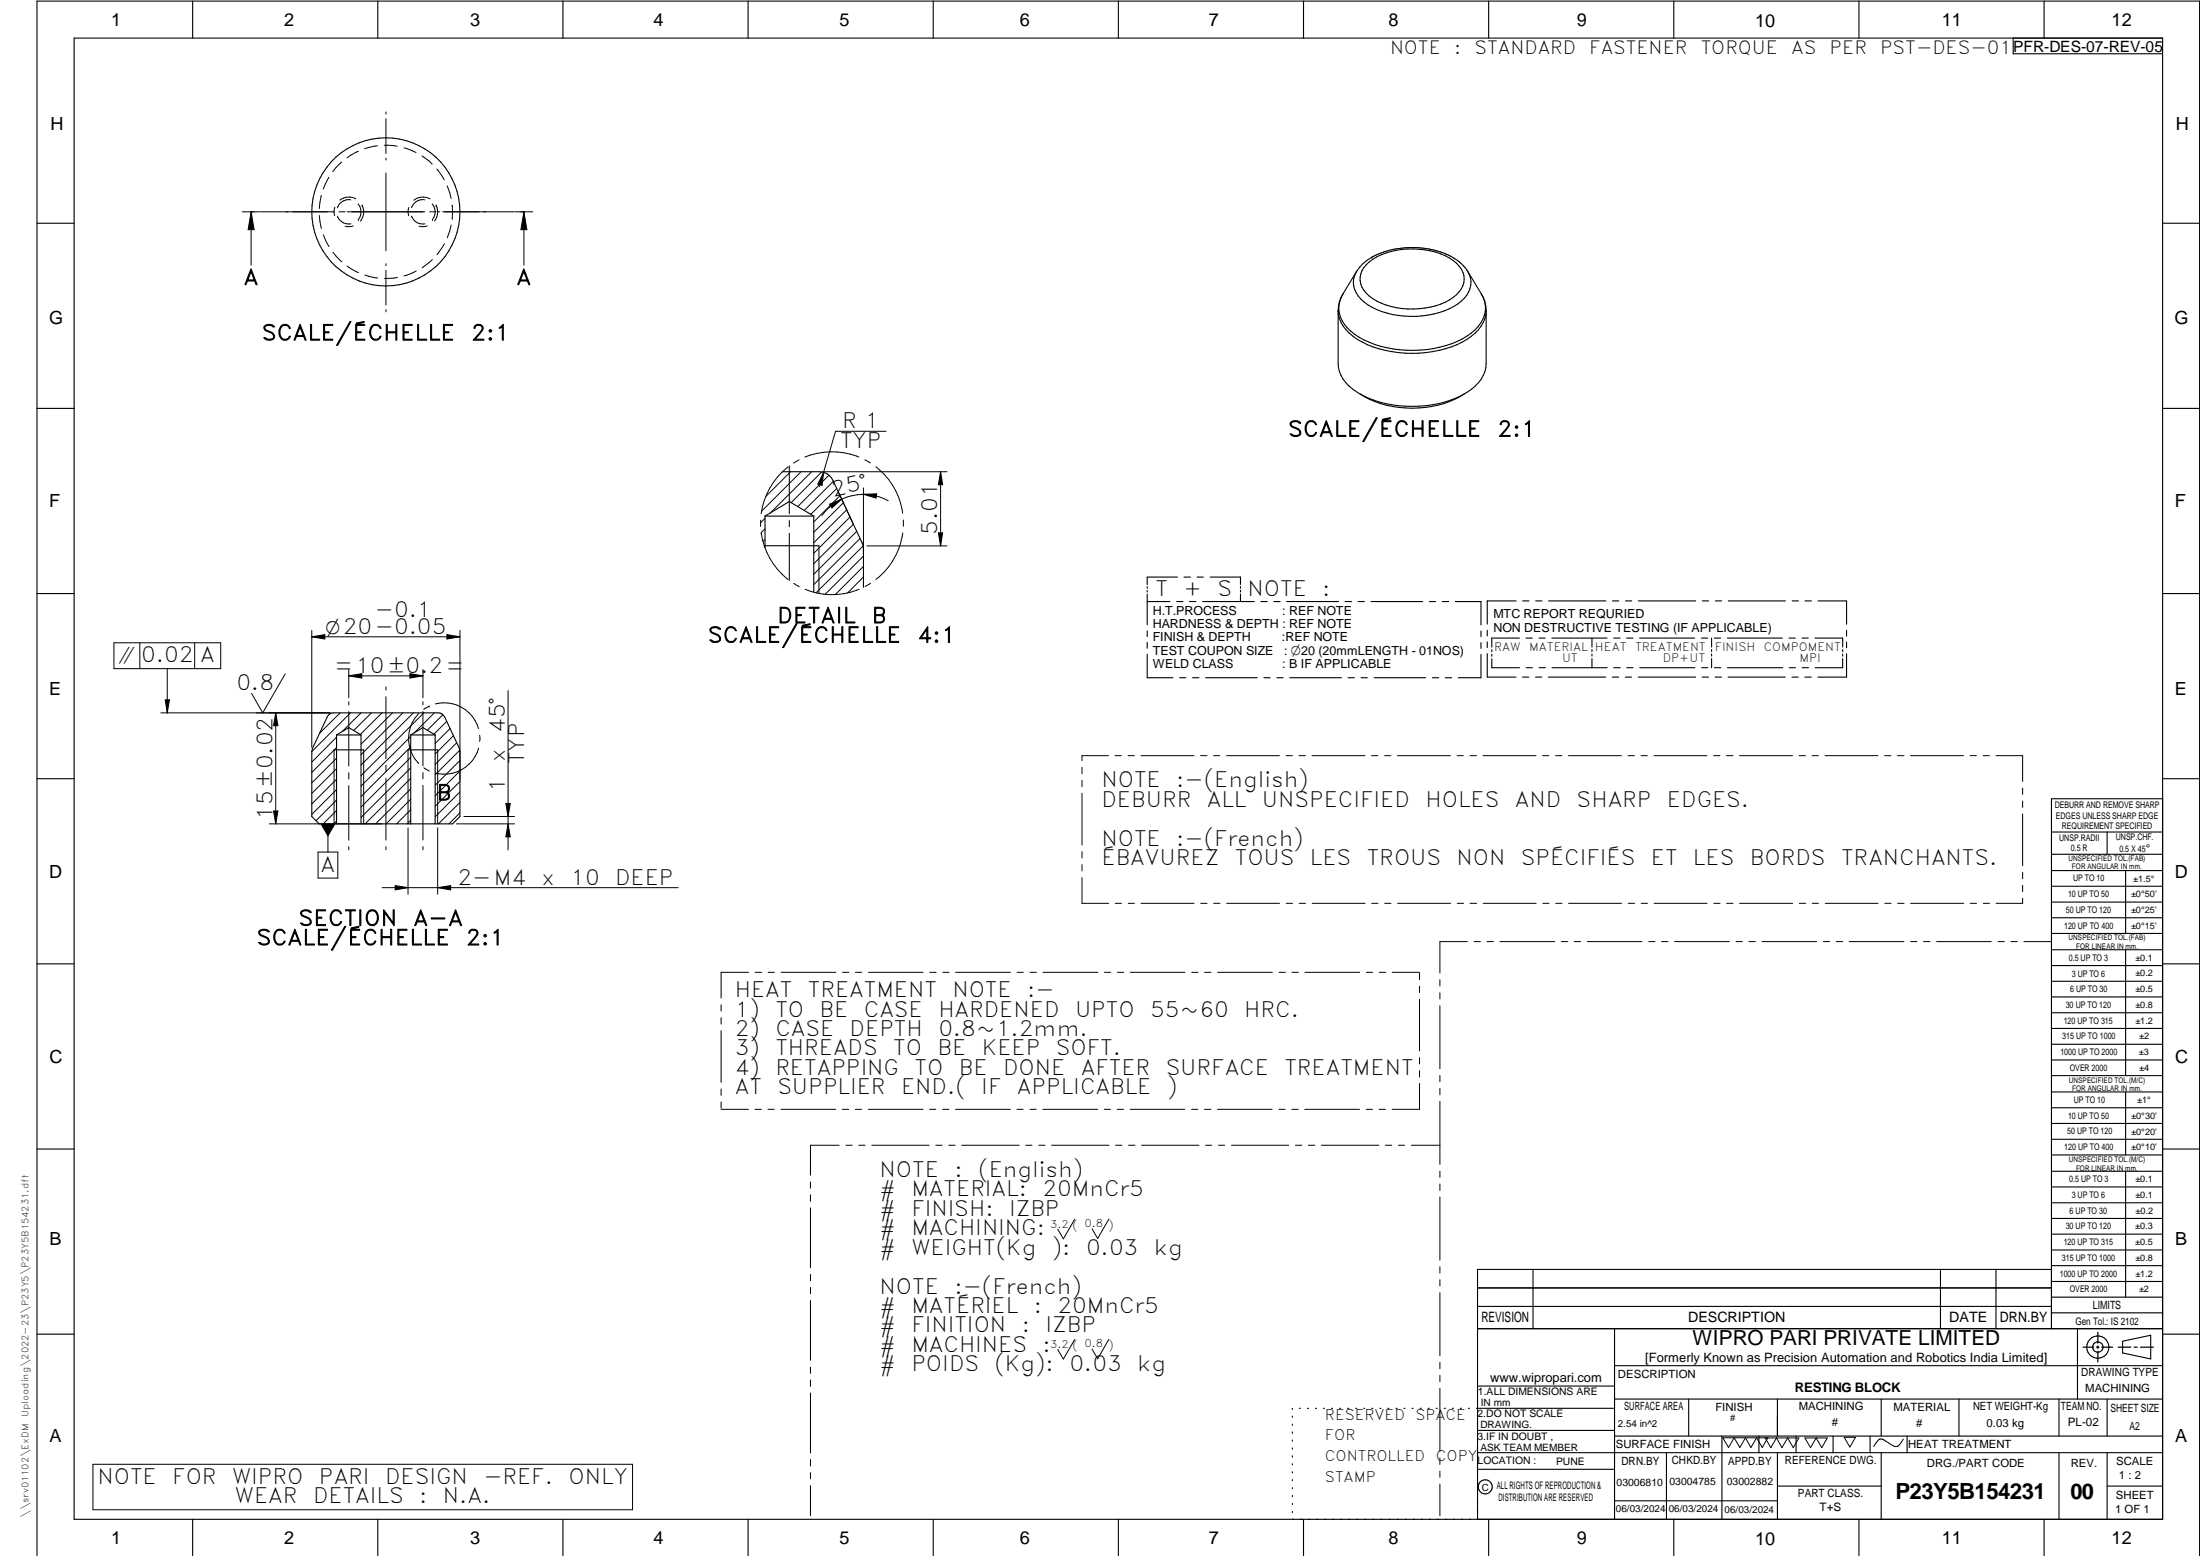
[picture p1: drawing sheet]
<svg xmlns="http://www.w3.org/2000/svg" width="594mm" height="420mm" viewBox="0 0 594 420" stroke-linecap="round" stroke-linejoin="round" font-family="sans-serif">
<g fill="none" stroke="#000" stroke-width=".3">
<path d="M20 10.3h564v400h-564zM52 .3v10M102 .3v10M152 .3v10M202 .3v10M252 .3v10M302 .3v10M352 .3v10M402 .3v10M452 .3v10M502 .3v10M543.6 10.3v4.2h40.4"/>
<path d="M552 .3v10M10 60.3h10M362.7 79.4a8.5 8.5 0 0 0-1.3 4.5M366.3 73.2a6.1 6.1 0 0 0 2.1 8.4 23.1 23.1 0 0 0 18.7 3.2 14.8 14.8 0 0 0 9-5.1 5.8 5.8 0 0 0 .2-6.5l3.7 6.2M366.3 73.2l-3.7 6.2a7.5 7.5 0 0 0 2.1 10 26.5 26.5 0 0 0 18.7 5.1 23.2 23.2 0 0 0 15.7-6.3 7.2 7.2 0 0 0 .9-8.8 8.5 8.5 0 0 1 1.3 4.5M369 71.5a17.9 17.9 0 0 1 14.3-4.2 15.8 15.8 0 0 1 10.7 4.6 5.3 5.3 0 0 1-.7 7.7 18.5 18.5 0 0 1-13.1 3.8 15.8 15.8 0 0 1-11.9-5 5.2 5.2 0 0 1 .7-6.9zM370.5 69.5h-.1a10.5 10.5 0 0 0-4 3.7M370.5 69.4l.2-.1a21.3 21.3 0 0 1 7.8-2.3l4.6-.1 2.2 .2 2.8 .7a13.7 13.7 0 0 1 8.2 5.4M370.5 69.4h.1M584 60.3h10M361.4 83.9h.1M401.3 83.9a9.7 9.7 0 0 1-5.2 7.8 30.9 30.9 0 0 1-29.5 0 9.5 9.5 0 0 1-5.2-7.8"/>
<path d="M401.3 83.9v14.3a9.4 9.4 0 0 1-5.2 7.8 30.9 30.9 0 0 1-29.5 0 9.4 9.4 0 0 1-5.2-7.8v-14.3M10 110.3h10M395.5 106.3a27.6 27.6 0 0 1-28.3 0M584 110.3h10M206.6 139.4v8.5M206.6 139.4h13.1M211.3 127.4h10a4 4 0 0 1 3.6 2.3l8.2 17.7 .1 11.2M219.7 139.4v20.5M219.7 139.4l-6.6-4-6.5 4M206.4 147.4h14.7M309.8 158.4v.5M309.8 159.4v.5"/>
<path d="M318 155.8h-8.2v2.1M319.7 155.8h1.8M323.3 155.8h1.6M326.8 155.8h8.2v2M335 158.4v.4M335 159.4v.5M10 160.3h10M309.8 170.3v1.6M309.8 173.5v1.5M309.8 176.7v6.3h6.9M309.8 162.4h6.1M309.8 160.4v8.3"/>
<path d="M317.7 162.4h1.7M321.2 162.4h1.8M324.7 162.4h14M335 160.4v2M340.5 162.4h1.7M344 162.4h1.7M347.5 162.4h13.9M363.2 162.4h1.7M366.7 162.4h1.7M370.2 162.4h14M386 162.4h1.7M389.5 162.4h1.7"/>
<path d="M393 162.4h6.9v6.3M399.9 170.4v1.5M399.9 173.5v1.6M399.9 176.7v6.3h-6.1M401.6 170.2v1.5M401.6 173.3v1.6M401.6 176.5v6.3h7.8M402.8 177.9v2.4h7.5M402.8 175.4v.6M402.8 176.7v.5M409.4 162.3h-7.8v6.2M410.3 172.3h-7.5v2.5"/>
<path d="M411.2 162.3h1.7M412.1 172.3h1.7M414.7 162.3h1.7M415.6 172.3h1.7M418.2 162.3h15.5M419.1 172.3h14.9M429.9 172.3v2.4M429.9 175.4v.5M429.9 176.6v.6M429.9 177.8v2.5M435.4 162.3h1.7M435.7 172.3h1.8"/>
<path d="M438.9 162.3h1.7M439.2 172.3h1.7M442.4 162.3h15.5M442.8 172.3h14.8M459.4 172.3h1.7M459.7 162.3h1.7M462.2 172.3v2.4M462.2 175.4v.5M462.2 176.6v.6M462.2 177.8v2.5M462.9 172.3h1.7M463.2 162.3h1.7"/>
<path d="M466.4 172.3h14.9M466.7 162.3h15.4M483.1 172.3h1.7M483.9 162.3h1.7M486.6 172.3h1.7M487.4 162.3h1.8M490.1 172.3h7.5v2.4M490.9 162.3h7.7v6.3M497.6 175.4v.5M497.6 176.6v.6M497.6 177.8v2.5h-7.5M498.6 170.2v1.5"/>
<path d="M498.6 173.4v1.5M498.6 176.5v6.3h-7.7M584 160.3h10M88.6 193.2l1-.7h.5h28.2a2.01 2.01 0 0 1 1.8 1.1l3.9 8.5 .2 .8v17.6l-2 2h-36l-2-2v-17.6l.2-.8zM90.9 198.5l3.3-2 3.3 2M90.9 198.5v24M90.9 198.5h6.6M97.5 198.5v24M110.9 198.5v24M110.9 198.5h6.6M117.5 198.5v24M117.5 198.5l-3.3-2-3.3 2"/>
<path d="M318.6 183h1.6M322 183h1.8M325.5 183h14M341.3 183h1.7M344.8 183h1.7M348.3 183h13.9M364 183h1.8M367.5 183h1.7M371 183h14M386.8 183h1.7M390.3 183h1.7M411.1 182.8h1.7"/>
<path d="M412.1 180.3h1.7M414.6 182.8h1.7M415.6 180.3h1.7M418.1 182.8h15.5M419.1 180.3h14.9M435.4 182.8h1.7M435.8 180.3h1.7M438.9 182.8h1.7M439.3 180.3h1.7M442.4 182.8h15.5M442.8 180.3h14.9M459.5 180.3h1.7"/>
<path d="M459.6 182.8h1.7M463 180.3h1.7M463.2 182.8h1.7M466.5 180.3h14.9M466.6 182.8h15.5M483.1 180.3h1.7M483.9 182.8h1.7M486.7 180.3h1.7M487.4 182.8h1.7M10 210.3h10M90.2 202.5h8M110.2 202.5h8"/>
<path d="M584 215.7h-30v143.1M584 210.3h10M554 224.7h30M554 230.7h30M554 235.1h30M554 239.3h30M569 224.7v6M574 235.1v17M554 243.6h30M554 247.8h30M554 252.1h30M554 256.5h30"/>
<path d="M574 256.5v33.9M10 260.3h10M554 260.7h30M554 265h30M554 269.2h30M554 273.5h30M554 277.7h30M584 260.3h10M554 282h30M554 286.2h30M554 290.4h30M554 294.9h30"/>
<path d="M554 299.1h30M574 294.9v17M10 310.3h10M554 303.4h30M554 307.6h30M554 311.9h30M554 316.3h30M574 316.3v34M584 310.3h10M554 320.5h30M554 324.8h30M554 329h30"/>
<path d="M554 333.2h30M554 337.5h30M399 358.8h185M399 352.8h155M399 347.8h155M414 342.8v16M436 358.8v51.5M524 342.8v16M539 342.8v16M554 341.8h30M554 346h30M554 350.3h30"/>
<path d="M554 354.5h30M554 342.8h-155v67.5M561 358.8v19M10 360.3h10M399 374.3h37M436 368.8h148M436 377.8h148M456 377.8v10M480 377.8v10M508 377.8v10M529 377.8v10M556 377.8v10"/>
<path d="M569 377.8v10M573.2 362.2l7.6-1.6v6.3l-7.6-1.6zM584 360.3h10M349 380.3v.3M349 382.4v.3M349 384.6v.3M349 386.7v.3M349 388.8v.3M349 391v.3M349 393.1v.3M349 395.3v.3M349 397.4v.3"/>
<path d="M349 399.5v.3M350.9 380.3h.2M353.1 380.3h.2M355.2 380.3h.3M357.4 380.3h.3M359.6 380.3h.3M361.7 380.3h.3M363.9 380.3h.3M366.1 380.3h.3M368.3 380.3h.2M370.4 380.3h.3M372.6 380.3h.3"/>
<path d="M374.8 380.3h.3M376.9 380.3h.4M379.1 380.3h.3M381.3 380.3h.3M383.4 380.3h.4M385.6 380.3h.3M387.8 380.3h.3M390 380.3h.3M392.2 380.3h.3M394.3 380.3h.3M396.5 380.3h.3M398.7 380.3h37.3"/>
<path d="M399 386.2h37M399 396.7h37M436 387.8h148M450 392.3v18M465 387.8v22.5M475 387.8v4.5M480 392.3v18M485 387.8v4.5M495 387.8v4.5M505 387.8v4.5M508 392.3v18M515 387.8v4.5"/>
<path d="M556 392.3v18M569 392.3v18M584 392.3h-185M52 410.3v9.7M102 410.3v9.7M152 410.3v9.7M202 410.3v9.7M252 410.3v9.7M302 410.3v9.7M349 401.7v.3M349 403.8v.4M349 406v.3"/>
<path d="M349 408.1v.3M352 410.3v9.7M402 410.3v9.7M436 405.3h44M452 410.3v9.7M480 401.3h28M502 410.3v9.7M552 410.3v9.7M569 401.3h15M10 420v-419.7h584v419.7"/>
<circle cx="104.2" cy="57.2" r="20"/>
<circle cx="566.5" cy="363.8" r="2.99"/>
<circle cx="566.5" cy="363.7" r="1.41"/>
<circle cx="401.1" cy="401.5" r="1.9"/>
</g>
<path d="M566.5 359.7v3M562.5 363.8h2.9M566.1 363.8h.7M566.5 363.4v.7M566.5 364.9v2.8M567.6 363.8h2.9M572 363.8h3.4M576.3 363.8h.8M578 363.8h3.5" fill="none" stroke="#000" stroke-width=".34"/>
<g fill="none" stroke="#000" stroke-width=".27">
<path d="M101.9 39.4l-3.4 .8M103.8 39.2l3.5 .3M104.2 30.2v.6M104.2 32v9.4M109.1 39.9l3.2 1.3M65.4 57.2h4.8M67.8 57.2v14.4M67.8 57.2l.8 4.8h-1.6zM70.4 57.2h19.8M86.2 58.2l.6 3.4M86.7 52.8l-.5 3.5M88.8 47.9l-1.5 3.2"/>
<path d="M90.4 56l-.2 1.4 .1 .9M91.1 58.4a3.3 3.3 0 0 0 3.7 2.1M91.5 57.2h1.7M92.3 43.8l-2.4 2.6M93.7 57.2h21M94.7 54a3.2 3.2 0 0 0-3.6 2.1M96.1 53.7a4 4 0 0 0-4.3 .4M96.7 55.1a3.4 3.4 0 0 1 .1 4.2M96.8 59.3h.1M96.8 40.9l-3.1 1.7M97.8 55.4a3.9 3.9 0 0 1-.5 4.3M97.8 55.4h.1"/>
<path d="M104.2 42.7v.5M104.2 46.7v21M110.4 56l-.2 1.4 .2 .9M111.1 58.4a3.3 3.3 0 0 0 3.7 2.1M114 42.1l1.8 1.3 .9 .9M114.7 54a3.2 3.2 0 0 0-3.6 2.1M116 57.2h1.8M116.1 53.7a4 4 0 0 0-4.3 .4M116.7 55.1l.1 .1a3.3 3.3 0 0 1 0 4.1M116.8 59.3h.1M117.8 55.4a4 4 0 0 1-.5 4.3M117.8 55.4h.1"/>
<path d="M118 45.6l2 3M118.2 57.2h.5M119.5 57.2h19.3M120.8 50.2l1 3.4M122.1 58.9h.1M122.1 55.4h.1M122.1 55.5v3.4M139.1 57.2h4.8M141.5 57.2l.8 4.8h-1.6zM141.5 57.2v14.4M87.3 63.4l1.6 3.2M89.9 68.1l2.4 2.6"/>
<path d="M93.7 71.8l3.1 1.8M95.4 61l-1.4 .2-.8-.1M98.5 74.3l3.5 .8M104.2 71.2v.6M104.2 73v9.4M107.3 74.9l-3.5 .3M112.4 73.2l-3.3 1.3M115.4 61l-1.4 .2-.8-.1M116.7 70.1l-2.7 2.2M120 65.8l-2 2.9M121.8 60.8l-1 3.4M104.2 83.6v.6"/>
<path d="M239.3 116.5h-13.7l-4.3 14.9M206.6 140l-1.2 1.1M212.8 126.1a19 19 0 0 0-7.2 12.5M213.1 125.8v12.9M213.5 127.4l-6.7 6.7M215.8 124.2l-1.5 .9M216.3 127.4l-10.6 10.6M219.2 127.4l-11.2 11.1M221.9 127.4l-8.3 8.3M222.3 127.4h33.4M222.4 127.6l-.4 3.5-1.2-.4zM223.9 128.3l-8.5 8.5"/>
<path d="M224 136.1l3.3-1.3-2.6 2.4zM225 130l-7.8 7.8M225.9 131.9l-7 7M226.6 133.2l3.8 8.3M226.9 133.8l-7.2 7.1M227.3 134.8a13.7 13.7 0 0 0-5.4 4.4M227.3 134.8a13.8 13.8 0 0 1 12.6 .4M227.7 135.8l-8 7.9M228.6 137.7l-8.9 8.9M229.5 139.6l-9.8 9.8M231.9 123.4a19.6 19.6 0 0 0-14.5 0M233.2 131.7v19.9"/>
<path d="M233.2 133.5l3.5-.2-.1 1.2zM233.5 124.2l1.5 .8M236.5 126a19.1 19.1 0 0 1 7.2 12.6M254 127.4v20M254 127.4l.5 3.5h-1.1zM205.4 140.5v1.7M205.6 144h.1M205.6 144a19.3 19.3 0 0 0 7.2 12.5M206.6 142.8l-1 1M206.6 145.6l-.6 .6M213.1 140.5v1.7M213.1 144v12.7"/>
<path d="M214.3 157.5l1.5 .9M217.4 159.1a19.1 19.1 0 0 0 14.6 0M221.1 147.4v12.8M230.5 141.6l-10.8 10.6M231.3 143.5l-11.6 11.6M232.2 145.4l-12.5 12.5M233.1 147.4l-12.7 12.7M233.2 155.8l-4.3 4.3M233.2 153l-7.6 7.5M233.2 150.2l-10.4 10.2M234.1 147.4h21.6M235.1 157.5l-1.5 .9"/>
<path d="M243.8 143.9a19.1 19.1 0 0 1-7.3 12.6M243.9 140.4v1.7M253.4 143.9h1.1l-.5 3.5zM30.8 173.6h28.8v7h-28.8zM37.8 173.6v7M52.6 173.6v7M84.2 170.2v31.6M84.2 172l3.5-.6v1.2zM84.2 172h40M120.7 171.4l3.5 .6-3.5 .6zM124.2 170.2v40.5M43.4 192.5h45.7"/>
<path d="M44.6 189h1.2l-.6 3.5zM45.2 180.6v11.9M74.5 192.5l.6 3.5h-1.2zM74.5 192.5v30M77 182l-6.1 10.5-3-5.3M90.9 199.1l-6.7 6.7M91.9 192.5l-5.6 5.5M94.2 189.5v.9M94.2 192.2v14.6M94.2 182.5h20M94.2 180.8v7.6M94.2 182.5l3.5-.6v1.2z"/>
<path d="M94.7 192.5l-10.5 10.4M97.5 192.5l-5.1 5.1M100.3 192.5l-4.8 4.8M103.2 192.5l-5.9 5.8M104.2 185.5v.9M104.2 188.1v16.8M106 192.5l-8.5 8.5M108.8 192.5l-11.3 11.3M110.7 181.9l3.5 .6-3.5 .6zM110.9 198.9l-13.4 13.4M111.6 192.5l-14.1 14.1M113.1 192.7a9.7 9.7 0 0 0 0 13.5"/>
<path d="M114.2 189.5v.8M114.2 192.1v14.7M114.2 180.8v7.6M114.5 192.5l-17 16.9M115.9 190.7h.1M115.9 190.7l-1.5 .9M117.3 192.5l-5.4 5.4M117.6 190.1a9.7 9.7 0 0 1 11.6 6.7M119.6 193l-4.2 4.2M120.6 194.8l-3.4 3.4M121.5 196.7l-4 4M122.4 198.7l-4.9 4.9"/>
<path d="M129.5 198.5v1.7M137.2 186.5v43M73.9 219h1.2l-.6 3.5zM90.2 202.5v20M90.9 201.9l-6.7 6.7M90.9 204.7l-6.7 6.7M90.9 207.6l-6.7 6.6M90.9 210.4l-6.7 6.7M90.9 213.2l-6.7 6.7M90.9 216l-5.6 5.6M90.9 218.9l-3.6 3.6M94.2 208.7v1.7"/>
<path d="M94.2 212.1v14.8M98.2 202.5v20M104.2 206.6v1.8M104.2 210.1v16.8M110.2 202.5v20M110.9 210.2l-12.3 12.3M110.9 207.3l-13.4 13.4M110.9 213l-9.5 9.5M110.9 201.7l-13.4 13.4M110.9 204.5l-13.4 13.4M110.9 215.8l-6.6 6.7M110.9 218.7l-3.8 3.8"/>
<path d="M114.2 208.6v1.7M114.2 212.1v14.7M114.5 207.3l1.4 .9M118.2 202.5v20M123.3 200.6l-5.8 5.8M124.2 202.6l-6.7 6.6M124.2 216.7l-5.8 5.8M124.2 219.5l-3 3M124.2 205.4l-6.7 6.6M124.2 208.2l-6.7 6.7M124.2 211l-6.7 6.7M124.2 213.8l-6.7 6.8"/>
<path d="M129.2 202a9.6 9.6 0 0 1-11.6 6.7M136.6 217h1.2l-.6 3.5zM292.2 207.2v1.7M292.2 210.7v1.7M292.2 214.2v14M299.3 204h-7.1v1.4M301.1 204h1.7M304.6 204h1.7M308.1 204h14.3M324.2 204h1.7M327.7 204h1.7M331.2 204h14.3"/>
<path d="M347.3 204h1.7M350.8 204h1.7M354.3 204h14.3M370.4 204h1.7M373.9 204h1.7M377.4 204h14.3M393.5 204h1.7M397 204h1.7M400.5 204h14.3M416.6 204h1.6M420.1 204h1.7M423.5 204h14.3"/>
<path d="M439.6 204h1.8M443.1 204h1.7M446.7 204h14.2M462.7 204h1.7M466.2 204h1.7M469.7 204h14.3M485.8 204h1.7M489.3 204h1.7M492.8 204h14.3M508.9 204h1.7M512.4 204h1.7M515.9 204h14.3"/>
<path d="M532 204h1.7M535.5 204h1.7M539 204h7.2v7M546.2 212.8v1.7M546.2 216.3v1.7M546.2 219.8v14M72.7 222.5h30.5M85.9 230.1h5.3v7h-5.3zM88.6 222.5v7.6M90.9 221.7l-.8 .8M94.2 228.6v.9M103.2 239.7h79.9"/>
<path d="M104.2 228.6v.9M106.7 239.1l3.5 .6-3.5 .6zM110.2 223.5v18M110.9 221.5l-1 1M114.2 228.6v.9M118.2 239.7l3.5-.6v1.2zM118.2 223.5v18M123.3 222.5h15.6M125.3 220.5h13.6M137.2 222.5l.6 3.5h-1.2zM292.2 237v6.9h7.2M292.2 230v1.7"/>
<path d="M292.2 233.5v1.7M546.2 235.5v1.8M546.2 239.1v1.6M301.2 243.9h1.6M304.7 243.9h1.7M308.1 243.9h14.3M324.2 243.9h1.8M327.7 243.9h1.7M331.3 243.9h14.2M347.3 243.9h1.7M350.8 243.9h1.7M354.3 243.9h14.3"/>
<path d="M370.4 243.9h1.7M373.9 243.9h1.7M377.4 243.9h14.3M393.5 243.9h1.7M396.2 254.3h-7.4v8.5M397 243.9h1.7M398.1 254.3h1.6M400.5 243.9h14.3M401.5 254.3h1.8M405 254.3h14.8M416.6 243.9h1.7M420.1 243.9h1.7"/>
<path d="M421.6 254.3h1.7M423.6 243.9h14.3M425.1 254.3h1.7M428.6 254.3h14.8M439.7 243.9h1.7M443.2 243.9h1.7M445.2 254.3h1.7M446.7 243.9h14.3M448.7 254.3h1.7M452.2 254.3h14.8M462.8 243.9h1.7M466.3 243.9h1.7"/>
<path d="M468.8 254.3h1.7M469.8 243.9h14.3M472.3 254.3h1.7M475.8 254.3h14.8M485.9 243.9h1.7M489.4 243.9h1.7M492.4 254.3h1.7M492.9 243.9h14.2M495.8 254.3h1.8M499.4 254.3h14.7M509 243.9h1.7M512.4 243.9h1.8"/>
<path d="M516 254.3h1.6M516 243.9h14.3M519.4 254.3h1.8M522.9 254.3h14.8M532 243.9h1.7M535.6 243.9h1.6M539.5 254.3h1.7M543 254.3h1.7M546.2 242.6v1.3h-7.2M546.5 254.3h7.4M194.7 271.3v1.7M194.7 274.8v1.7"/>
<path d="M194.7 278.3v14M202.1 262.6h-7.4v6.9M203.9 262.6h1.7M207.4 262.6h1.7M210.9 262.6h14.8M227.5 262.6h1.7M231 262.6h1.7M234.5 262.6h14.8M251.1 262.6h1.7M254.6 262.6h1.7M258.1 262.6h14.8M274.7 262.6h1.6"/>
<path d="M278.2 262.6h1.7M281.6 262.6h14.9M298.2 262.6h1.7M301.7 262.6h1.7M305.2 262.6h14.8M321.8 262.6h1.7M325.3 262.6h1.7M328.8 262.6h14.8M345.4 262.6h1.7M348.9 262.6h1.7M352.4 262.6h14.8M369 262.6h1.7"/>
<path d="M372.4 262.6h1.8M376 262.6h7.3M383.3 262.8v1.7M383.3 266.3v1.7M383.3 269.8v14M388.8 264.5v1.8M388.8 268.1v1.6M388.8 271.6v17M194.7 299.6h7.4M194.7 294v1.8M194.7 297.6v1.7M203.9 299.6h1.7"/>
<path d="M207.4 299.6h1.7M210.9 299.6h14.8M227.5 299.6h1.7M231 299.6h1.7M234.5 299.6h14.8M251 299.6h1.7M254.5 299.6h1.7M258 299.6h14.8M274.6 299.6h1.7M278.1 299.6h1.7M281.6 299.6h14.8M298.2 299.6h1.7"/>
<path d="M301.7 299.6h1.7M305.2 299.6h14.7M321.8 299.6h1.7M325.2 299.6h1.8M328.8 299.6h14.7M345.3 299.6h1.7M348.8 299.6h1.8M352.3 299.6h14.8M368.9 299.6h1.7M372.4 299.6h1.7M383.3 292.6v7h-7.4M383.3 285.6v1.7"/>
<path d="M383.3 289.1v1.7M388.8 290.4v1.7M388.8 293.9v1.7M388.8 297.4v17M218.9 319.2v1.6M226.6 309.2h-7.7v8.1M228.4 309.2h1.7M231.9 309.2h1.7M235.4 309.2h15.5M252.7 309.2h1.7M256.2 309.2h1.7M259.7 309.2h15.5"/>
<path d="M277 309.2h1.7M280.5 309.2h1.7M284 309.2h15.5M301.2 309.2h1.8M304.8 309.2h1.7M308.3 309.2h15.5M325.5 309.2h1.7M329.1 309.2h1.6M332.6 309.2h15.4M349.8 309.2h1.7M353.3 309.2h1.7M356.8 309.2h15.5"/>
<path d="M374.1 309.2h1.7M377.6 309.2h1.7M381.1 309.2h7.7M388.8 316.2v1.7M388.8 319.7v1.7M218.9 322.6v1.8M218.9 326.1v16.2M290.2 329.3l-3.1 5.2-1.5-2.6M299.4 329.2l-3 5.2-1.5-2.6M388.8 323.2v17.1M218.9 344.1v1.8M218.9 347.6v1.7"/>
<path d="M218.9 351.2v16.1M388.8 342.1v1.6M388.8 345.6v1.7M388.8 349v17.1M218.9 369.1v1.7M218.9 372.6v1.8M218.9 376.1v16.2M290.2 361.7l-3.1 5.3-1.5-2.6M299.4 361.7l-3 5.2-1.5-2.6M388.8 367.9v1.7M388.8 371.4v1.7M388.8 374.9v17"/>
<path d="M25.1 395.4h145.7v12.3h-145.7zM218.9 394.1v1.8M218.9 397.6v1.7M388.8 393.7v1.7M388.8 397.2v1.7M465.2 388.2h12.2l-1.5 2.7-1.6-2.7-1.5 2.7-1.5-2.7-1.5 2.7-1.5-2.7-1.5 2.7zM476.7 388.3h9.1l-1.6 2.6-1.5-2.6-1.5 2.6-1.5-2.6-1.5 2.6zM487.4 388.3h6l-1.5 2.6-1.5-2.6-1.5 2.6zM498 388.1h3.1l-1.6 2.6zM514 388.6l-1.1 1.5a1.2 1.2 0 0 1-1.8 .3l-1.8-1.2a1.55 1.55 0 0 0-1.6-.6 1.55 1.55 0 0 0-1.2 1.1l-.5 .9M218.9 401.2v8.1M388.8 400.7v8.6"/>
</g>
<g fill="#000">
<path d="M67.8 57.2l.8 4.8h-1.6zM141.5 57.2l.8 4.8h-1.6zM222.4 127.6l-.4 3.5-1.2-.4zM224 136.1l3.3-1.3-2.6 2.4zM233.2 133.5l3.5-.2-.1 1.2zM254 127.4l.5 3.5h-1.1zM253.4 143.9h1.1l-.5 3.5zM84.2 172l3.5-.6v1.2zM120.7 171.4l3.5 .6-3.5 .6zM44.6 189h1.2l-.6 3.5zM74.5 192.5l.6 3.5h-1.2zM94.2 182.5l3.5-.6v1.2z"/>
<path d="M110.7 181.9l3.5 .6-3.5 .6zM73.9 219h1.2l-.6 3.5zM136.6 217h1.2l-.6 3.5zM86.5 222.5h4.1l-2 3.5zM137.2 222.5l.6 3.5h-1.2zM106.7 239.1l3.5 .6-3.5 .6zM118.2 239.7l3.5-.6v1.2z"/>
</g>
<text font-size="6" x="511.8" y="404.8">P23Y5B154231</text>
<text font-size="5.9" x="559.1" y="404.7">00</text>
<g font-size="5.7">
<text x="65.8" y="76.9">A</text>
<text x="139.4" y="76.9">A</text>
<text x="70.7" y="91.9">SCALE/ÉCHELLE</text>
<text x="127.2" y="91.9">2:1</text>
<text x="227.5" y="115.6">R 1</text>
<text x="347.8" y="117.9">SCALE/ÉCHELLE</text>
<text x="404.3" y="117.9">2:1</text>
<text x="226.9" y="120.9">TYP</text>
<text x="225" y="134.1" transform="rotate(-12 225 134.1)">25°</text>
<text x="253.1" y="144.4" transform="rotate(-90 253.1 144.4)">5.01</text>
<text x="312" y="161">T</text>
<text x="319.6" y="161">+</text>
<text x="328.8" y="161">S</text>
<text x="336.9" y="161">NOTE</text>
<text x="357.1" y="161">:</text>
<text x="101.2" y="166.5">-0.1</text>
<text x="191.1" y="173.5">SCALE/ÉCHELLE</text>
<text x="209.9" y="168.2">DETAIL</text>
<text x="235.4" y="168.2">B</text>
<text x="247.7" y="173.5">4:1</text>
<text x="38.1" y="178.8">0.02 A</text>
<text x="90.3" y="181.7">=</text>
<text x="96" y="181.7">10±0.2=</text>
<text x="63.8" y="186.4">0.8</text>
<text x="136.3" y="197.9" transform="rotate(-90 136.3 197.9)">45°</text>
<text x="136.3" y="205.7" transform="rotate(-90 136.3 205.7)">x</text>
<text x="141.6" y="206.3" transform="rotate(-90 141.6 206.3)">TYP</text>
<text x="136.3" y="213.8" transform="rotate(-90 136.3 213.8)">1</text>
<text x="297.4" y="212.6">NOTE</text>
<text x="317.6" y="212.6">:-(English)</text>
<text x="73.6" y="221.3" transform="rotate(-90 73.6 221.3)">15±0.02</text>
<text x="117.9" y="216.1">B</text>
<text x="297.4" y="217.8">DEBURR</text>
<text x="325.9" y="217.8">ALL</text>
<text x="340.8" y="217.8">UNSPECIFIED</text>
<text x="384.9" y="217.8">HOLES</text>
<text x="409.1" y="217.8">AND</text>
<text x="425.8" y="217.8">SHARP</text>
<text x="450.1" y="217.8">EDGES.</text>
<text x="297.4" y="228.3">NOTE</text>
<text x="297.4" y="233.6">ÉBAVUREZ</text>
<text x="317.6" y="228.3">:-(French)</text>
<text x="333.4" y="233.6">TOUS</text>
<text x="353.7" y="233.6">LES</text>
<text x="369.1" y="233.6">TROUS</text>
<text x="393.3" y="233.6">NON</text>
<text x="410.7" y="233.6">SPÉCIFIÉS</text>
<text x="445.8" y="233.6">ET</text>
<text x="457.2" y="233.6">LES</text>
<text x="472.5" y="233.6">BORDS</text>
<text x="497.2" y="233.6">TRANCHANTS.</text>
<text x="86.6" y="235.3">A</text>
<text x="123.5" y="238.8">2-M4</text>
<text x="146.3" y="238.8">x</text>
<text x="154" y="238.8">10</text>
<text x="166.1" y="238.8">DEEP</text>
<text x="80.6" y="249.9">SECTION</text>
<text x="111.6" y="249.9">A-A</text>
<text x="69.3" y="255.2">SCALE/ÉCHELLE</text>
<text x="125.8" y="255.2">2:1</text>
<text x="198.4" y="269.2">HEAT</text>
<text x="218.2" y="269.2">TREATMENT</text>
<text x="257.2" y="269.2">NOTE</text>
<text x="277.4" y="269.2">:-</text>
<text x="198.4" y="274.5">1)</text>
<text x="209.4" y="274.5">TO</text>
<text x="221.3" y="274.5">BE</text>
<text x="233.3" y="274.5">CASE</text>
<text x="253.4" y="274.5">HARDENED</text>
<text x="290.3" y="274.5">UPTO</text>
<text x="310.6" y="274.5">55~60</text>
<text x="336" y="274.5">HRC.</text>
<text x="198.4" y="279.7">2)</text>
<text x="209.4" y="279.7">CASE</text>
<text x="229.4" y="279.7">DEPTH</text>
<text x="253.4" y="279.7">0.8~1.2mm.</text>
<text x="198.4" y="285">3)</text>
<text x="209.4" y="285">THREADS</text>
<text x="241.2" y="285">TO</text>
<text x="253.1" y="285">BE</text>
<text x="265.1" y="285">KEEP</text>
<text x="285.1" y="285">SOFT.</text>
<text x="198.4" y="290.2">4)</text>
<text x="209.4" y="290.2">RETAPPING</text>
<text x="246.9" y="290.2">TO</text>
<text x="258.9" y="290.2">BE</text>
<text x="270.9" y="290.2">DONE</text>
<text x="291.8" y="290.2">AFTER</text>
<text x="314.8" y="290.2">SURFACE</text>
<text x="346.8" y="290.2">TREATMENT</text>
<text x="198.4" y="295.5">AT</text>
<text x="209.9" y="295.5">SUPPLIER</text>
<text x="243.3" y="295.5">END.(</text>
<text x="265" y="295.5">IF</text>
<text x="274.6" y="295.5">APPLICABLE</text>
<text x="315.1" y="295.5">)</text>
<text x="237.5" y="317.8">NOTE</text>
<text x="257.7" y="317.8">:</text>
<text x="264.1" y="317.8">(English)</text>
<text x="237.5" y="323">#</text>
<text x="246.1" y="323">MATERIAL:</text>
<text x="281.5" y="323">20MnCr5</text>
<text x="237.5" y="328.3">#</text>
<text x="246.1" y="328.3">FINISH:</text>
<text x="272.5" y="328.3">IZBP</text>
<text x="237.5" y="333.5">#</text>
<text x="246.1" y="333.5">MACHINING:</text>
<text x="237.5" y="338.8">#</text>
<text x="246.1" y="338.8">WEIGHT(Kg</text>
<text x="284" y="338.8">):</text>
<text x="293.3" y="338.8">0.03</text>
<text x="311.6" y="338.8">kg</text>
<text x="237.5" y="349.3">NOTE</text>
<text x="257.7" y="349.3">:-(French)</text>
<text x="237.5" y="354.5">#</text>
<text x="237.5" y="359.8">#</text>
<text x="246.1" y="359.8">FINITION</text>
<text x="246.1" y="354.5">MATÉRIEL</text>
<text x="275.9" y="359.8">:</text>
<text x="279.2" y="354.5">:</text>
<text x="282.3" y="359.8">IZBP</text>
<text x="285.6" y="354.5">20MnCr5</text>
<text x="237.5" y="365">#</text>
<text x="246.1" y="365">MACHINES</text>
<text x="281.5" y="365">:</text>
<text x="237.5" y="370.3">#</text>
<text x="246.1" y="370.3">POIDS</text>
<text x="268.5" y="370.3">(Kg):</text>
<text x="288.8" y="370.3">0.03</text>
<text x="307.1" y="370.3">kg</text>
<text x="26.3" y="400.6">NOTE</text>
<text x="46.5" y="400.6">FOR</text>
<text x="62.7" y="400.6">WIPRO</text>
<text x="86.1" y="400.6">PARI</text>
<text x="104" y="400.6">DESIGN</text>
<text x="130.5" y="400.6">-REF.</text>
<text x="153.5" y="400.6">ONLY</text>
<text x="63.4" y="405.9">WEAR</text>
<text x="84.5" y="405.9">DETAILS</text>
<text x="113.2" y="405.9">:</text>
<text x="119.6" y="405.9">N.A.</text>
</g>
<text font-size="5.6" x="457" y="363.2">WIPRO PARI PRIVATE LIMITED</text>
<g font-size="5.4">
<text x="87.9" y="171.1">O20-0.05</text>
<text x="32" y="178.8">i</text>
</g>
<g font-size="4.9">
<text x="30" y="6.9">1</text>
<text x="76.7" y="6.9">2</text>
<text x="127" y="6.9">3</text>
<text x="176.5" y="6.9">4</text>
<text x="226.7" y="6.9">5</text>
<text x="275.4" y="6.9">6</text>
<text x="326.4" y="6.9">7</text>
<text x="375" y="6.9">8</text>
<text x="425.8" y="6.9">9</text>
<text x="473.9" y="7.3">10</text>
<text x="524.3" y="6.9">11</text>
<text x="570.2" y="6.9">12</text>
<text x="375.4" y="14.5">NOTE</text>
<text x="392.7" y="14.5">:</text>
<text x="398.2" y="14.5">STANDARD</text>
<text x="429.2" y="14.5">FASTENER</text>
<text x="459.2" y="14.5">TORQUE</text>
<text x="483.7" y="14.5">AS</text>
<text x="494.1" y="14.5">PER</text>
<text x="507.7" y="14.5">PST-DES-01</text>
<text x="13.6" y="35.1">H</text>
<text x="587.6" y="35.1">H</text>
<text x="13.2" y="87.5">G</text>
<text x="587.2" y="87.5">G</text>
<text x="13.2" y="137">F</text>
<text x="587.2" y="137">F</text>
<text x="13.2" y="187.6">E</text>
<text x="587.2" y="187.6">E</text>
<text x="13.2" y="237">D</text>
<text x="587.2" y="237">D</text>
<text x="13.4" y="287.1">C</text>
<text x="587.4" y="287.1">C</text>
<text x="13.4" y="336.2">B</text>
<text x="587.4" y="336.2">B</text>
<text x="13.4" y="389.3">A</text>
<text x="587.4" y="389.3">A</text>
<text x="30" y="416.9">1</text>
<text x="76.7" y="416.9">2</text>
<text x="127" y="416.9">3</text>
<text x="176.5" y="416.9">4</text>
<text x="226.7" y="416.9">5</text>
<text x="275.4" y="416.9">6</text>
<text x="326.4" y="416.9">7</text>
<text x="375" y="416.9">8</text>
<text x="425.8" y="416.9">9</text>
<text x="473.9" y="417.3">10</text>
<text x="524.3" y="416.9">11</text>
<text x="570.2" y="416.9">12</text>
</g>
<text font-size="4.2" x="543.6" y="14">PFR-DES-07-REV-05</text>
<g font-size="3.9">
<text x="400" y="357.1">REVISION</text>
<text x="455.9" y="357.1">DESCRIPTION</text>
<text x="526.4" y="357.1">DATE</text>
<text x="540" y="357.1">DRN.BY</text>
<text x="357.8" y="383.3">RESERVED</text>
<text x="382.3" y="383.3">SPACE</text>
<text x="357.8" y="388.9">FOR</text>
<text x="357.8" y="394.5">CONTROLLED</text>
<text x="387.8" y="394.5">COPY</text>
<text x="357.8" y="400">STAMP</text>
</g>
<text font-size="3.6" x="484.7" y="375.8">RESTING BLOCK</text>
<g font-size="3.5">
<text x="444.3" y="367.7">[Formerly Known as Precision Automation and Robotics India Limited]</text>
<text x="402.4" y="373.3">www.wipropari.com</text>
</g>
<g font-size="3.4">
<text x="311.3" y="166">H.T.PROCESS</text>
<text x="346.2" y="166">: REF NOTE</text>
<text x="403.3" y="167">MTC REPORT REQURIED</text>
<text x="311.3" y="169.6">HARDNESS &amp; DEPTH : REF NOTE</text>
<text x="311.3" y="173.2">FINISH &amp; DEPTH</text>
<text x="346.2" y="173.2">:REF NOTE</text>
<text x="403.3" y="170.6">NON DESTRUCTIVE TESTING (IF APPLICABLE)</text>
<text x="311.3" y="176.8">TEST COUPON SIZE</text>
<text x="346.8" y="176.8">: O20 (20mmLENGTH - 01NOS)</text>
<text x="311.3" y="180.4">WELD CLASS</text>
<text x="346.3" y="180.4">: B IF APPLICABLE</text>
</g>
<g font-size="3.1">
<text x="403.5" y="175.7">RAW</text>
<text x="413" y="175.7">MATERIAL HEAT</text>
<text x="421.8" y="178.8">UT</text>
<text x="441.5" y="175.7">TREATMENT</text>
<text x="449" y="178.8">DP+UT</text>
<text x="463" y="175.7">FINISH</text>
<text x="476.3" y="175.7">COMPOMENT</text>
<text x="485.9" y="178.8">MPI</text>
<text x="565.1" y="353.5">LIMITS</text>
<text x="562" y="371.7">DRAWING TYPE</text>
<text x="436.9" y="372.1">DESCRIPTION</text>
<text x="563.1" y="375.9">MACHINING</text>
<text x="438.6" y="380.8">SURFACE AREA</text>
<text x="463.2" y="380.9">FINISH</text>
<text x="485.7" y="380.8">MACHINING</text>
<text x="511.3" y="380.9">MATERIAL</text>
<text x="532.8" y="380.7">NET WEIGHT-Kg</text>
<text x="556.5" y="380.7">TEAM NO.</text>
<text x="569.9" y="381.2">SHEET SIZE</text>
<text x="494.6" y="385.1">#</text>
<text x="517.4" y="385.3">#</text>
<text x="536.4" y="385.3">0.03 kg</text>
<text x="558.4" y="385.1">PL-02</text>
<text x="575" y="386.1">A2</text>
<text x="436.3" y="391">SURFACE FINISH</text>
<text x="437.8" y="395.5">DRN.BY</text>
<text x="451.4" y="395.4">CHKD.BY</text>
<text x="466.6" y="395.5">APPD.BY</text>
<text x="482" y="395.4">REFERENCE DWG.</text>
<text x="515.3" y="391.1">HEAT TREATMENT</text>
<text x="571.4" y="395.6">SCALE</text>
<text x="520.4" y="396.2">DRG./PART CODE</text>
<text x="559.2" y="396.1">REV.</text>
<text x="572.2" y="399.5">1 : 2</text>
<text x="485.5" y="404.3">PART CLASS.</text>
<text x="491.4" y="407.9">T+S</text>
<text x="571.4" y="404.7">SHEET</text>
<text x="571.2" y="408.4">1 OF 1</text>
</g>
<text font-size="3" x="579.5" y="230.1">°</text>
<g font-size="2.8">
<text x="283.6" y="331.5">3.2 ( 0.8 )</text>
<text x="560.4" y="357.7">Gen Tol.: IS 2102</text>
<text x="283.6" y="363.9">3.2 ( 0.8 )</text>
<text x="399.1" y="376.6">1.ALL DIMENSIONS ARE</text>
<text x="399" y="382.7">2.DO NOT SCALE</text>
<text x="399" y="388.7">3.IF IN DOUBT ,</text>
<text x="399" y="395.4">LOCATION :</text>
<text x="420.2" y="395.6">PUNE</text>
<text x="404.2" y="402">ALL RIGHTS OF REPRODUCTION &amp;</text>
<text x="436.5" y="401.2">03006810</text>
<text x="450.8" y="400.9">03004785</text>
<text x="466.3" y="401">03002882</text>
<text x="404.7" y="405.4">DISTRIBUTION ARE RESERVED</text>
</g>
<g font-size="2.7">
<text x="399.9" y="379.7">IN mm</text>
<text x="399.7" y="385.7">DRAWING.</text>
<text x="436.9" y="385.4">2.54 in^2</text>
<text x="399.7" y="391.8">ASK TEAM MEMBER</text>
<text x="400.1" y="402.5">C</text>
<text x="436.4" y="408.3">06/03/2024</text>
<text x="450.6" y="408.4">06/03/2024</text>
<text x="465.7" y="408.5">06/03/2024</text>
</g>
<g font-size="2.5">
<text x="554.9" y="218.3">DEBURR AND REMOVE SHARP</text>
<text x="555.2" y="221">EDGES UNLESS SHARP EDGE</text>
<text x="556.1" y="227.1">UNSP.RADII</text>
<text x="556.8" y="223.8">REQUIREMENT SPECIFIED</text>
<text x="571.4" y="226.9">UNSP.CHF.</text>
<text x="559.2" y="229.9">0.5 R</text>
<text x="572.3" y="230.1">0.5 X 45</text>
<text x="559.8" y="238">UP TO 10</text>
<text x="576.1" y="238.1">±1.5°</text>
<text x="558.5" y="242.2">10 UP TO 50</text>
<text x="575.5" y="242.3">±0°50'</text>
<text x="557.4" y="250.7">120 UP TO 400</text>
<text x="557.9" y="246.5">50 UP TO 120</text>
<text x="575.5" y="250.7">±0°15'</text>
<text x="575.5" y="246.5">±0°25'</text>
<text x="558.7" y="259.4">0.5 UP TO 3</text>
<text x="559.5" y="263.7">3 UP TO 6</text>
<text x="576.6" y="263.6">±0.2</text>
<text x="576.6" y="259.4">±0.1</text>
<text x="559" y="267.9">6 UP TO 30</text>
<text x="576.6" y="267.9">±0.5</text>
<text x="557.8" y="272.2">30 UP TO 120</text>
<text x="576.6" y="272.2">±0.8</text>
<text x="556.9" y="280.7">315 UP TO 1000</text>
<text x="557.3" y="276.4">120 UP TO 315</text>
<text x="576.6" y="276.4">±1.2</text>
<text x="577.7" y="280.7">±2</text>
<text x="556.4" y="284.9">1000 UP TO 2000</text>
<text x="577.6" y="284.9">±3</text>
<text x="558.9" y="289.2">OVER 2000</text>
<text x="577.7" y="289.3">±4</text>
<text x="560" y="297.9">UP TO 10</text>
<text x="577.1" y="297.9">±1°</text>
<text x="558.5" y="302.1">10 UP TO 50</text>
<text x="575.5" y="302.1">±0°30'</text>
<text x="557.4" y="310.6">120 UP TO 400</text>
<text x="558.2" y="306.3">50 UP TO 120</text>
<text x="575.5" y="310.6">±0°10'</text>
<text x="575.5" y="306.4">±0°20'</text>
<text x="558.8" y="319.2">0.5 UP TO 3</text>
<text x="559.4" y="323.4">3 UP TO 6</text>
<text x="576.6" y="319.2">±0.1</text>
<text x="576.6" y="323.5">±0.1</text>
<text x="558.9" y="327.7">6 UP TO 30</text>
<text x="576.7" y="327.7">±0.2</text>
<text x="557.8" y="332">30 UP TO 120</text>
<text x="576.6" y="332">±0.3</text>
<text x="556.8" y="340.5">315 UP TO 1000</text>
<text x="557.3" y="336.3">120 UP TO 315</text>
<text x="576.6" y="336.3">±0.5</text>
<text x="576.6" y="340.5">±0.8</text>
<text x="556.2" y="344.7">1000 UP TO 2000</text>
<text x="576.6" y="344.7">±1.2</text>
<text x="558.9" y="349">OVER 2000</text>
<text x="577.6" y="349">±2</text>
<text x="467.2" y="383.8">#</text>
</g>
<g font-size="2.4">
<text x="7.7" y="382.7" transform="rotate(-90 7.7 382.7)">Uploading\2022-23\P23Y5\P23Y5B154231.dft</text>
<text x="7.7" y="409.8" transform="rotate(-90 7.7 409.8)">\\srv01102\ExDM</text>
</g>
<g font-size="2.1">
<text x="558.5" y="232.4">UNSPECIFIED TOL.(FAB)</text>
<text x="559.5" y="234.7">FOR ANGULAR IN mm.</text>
<text x="558.6" y="253.9">UNSPECIFIED TOL.(FAB)</text>
<text x="560.7" y="256.3">FOR LINEAR IN mm.</text>
<text x="558.7" y="292.3">UNSPECIFIED TOL.(M/C)</text>
<text x="559.6" y="294.7">FOR ANGULAR IN mm.</text>
<text x="558.7" y="313.7">UNSPECIFIED TOL.(M/C)</text>
<text x="560.6" y="316.1">FOR LINEAR IN mm.</text>
</g>
</svg>
